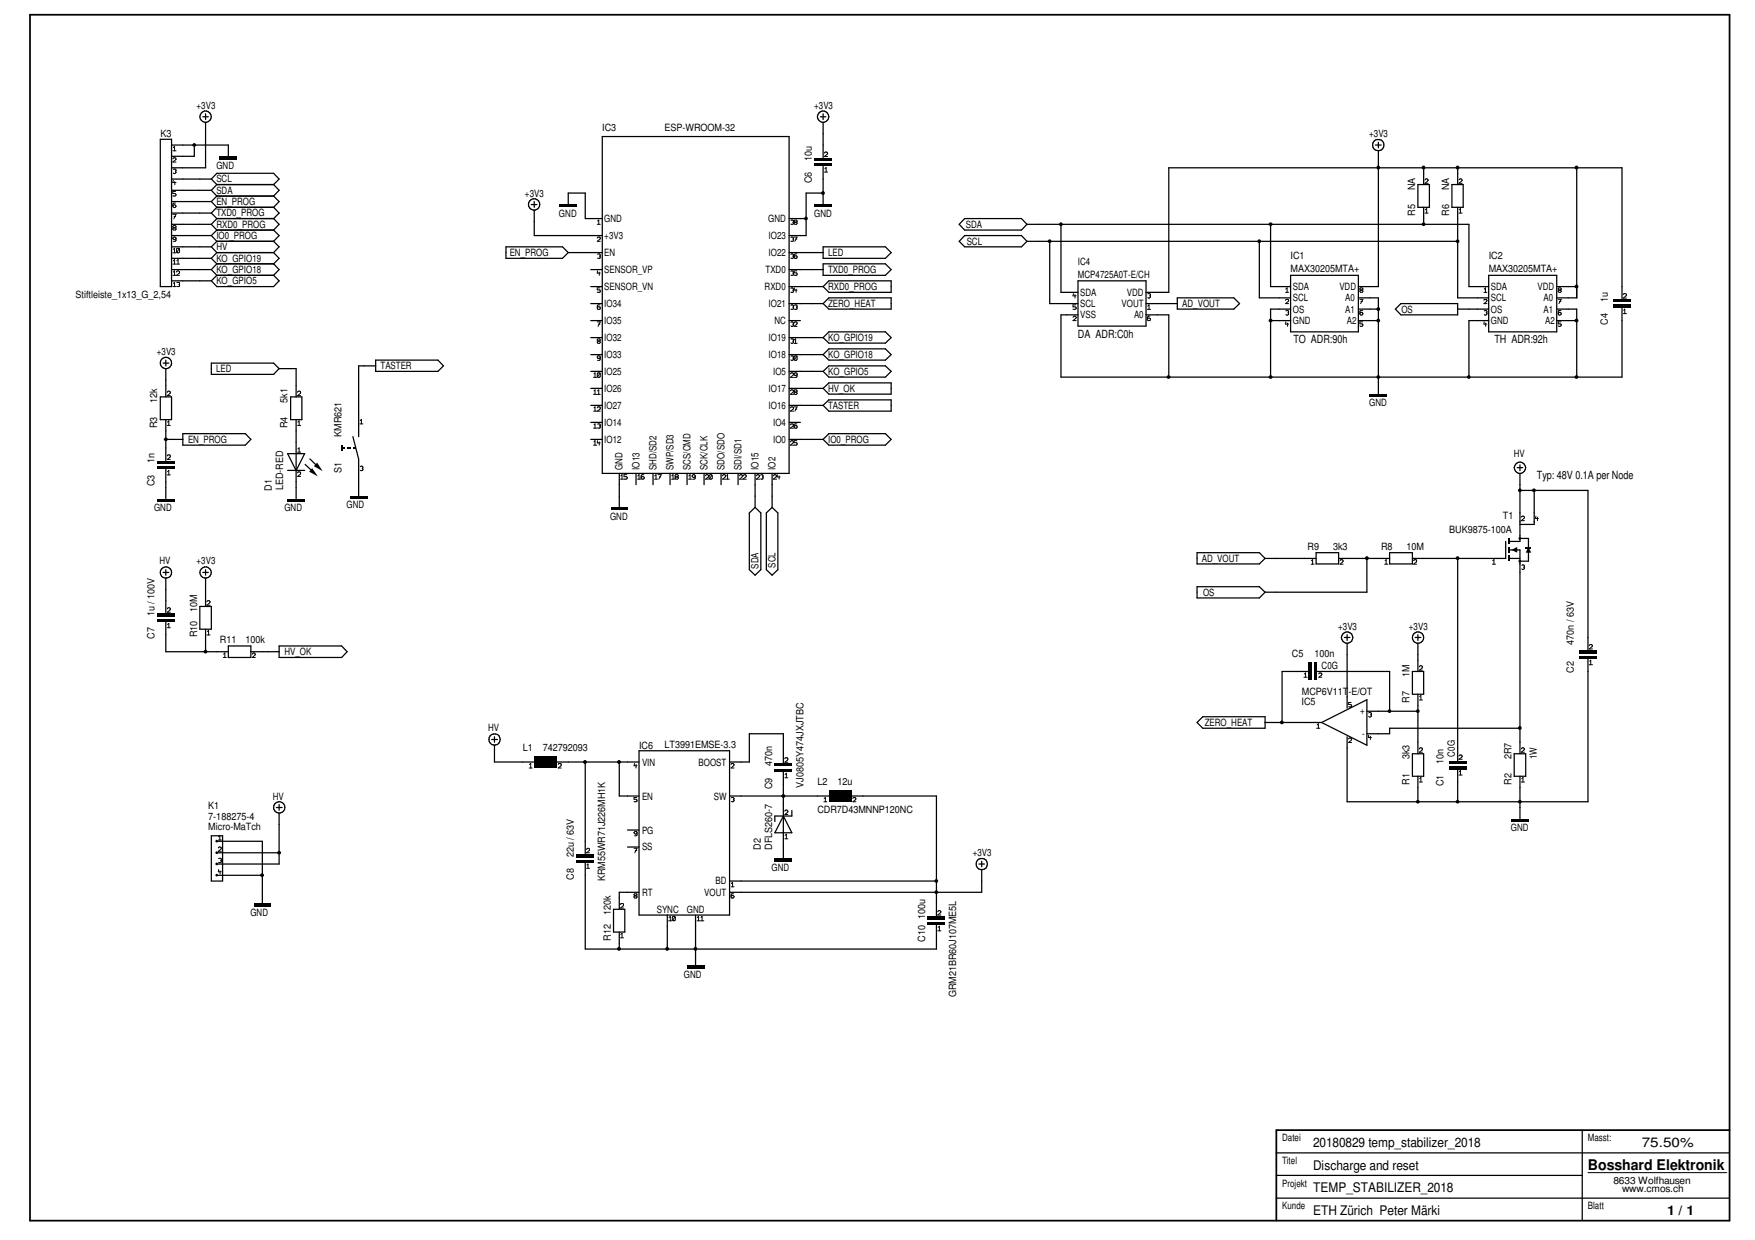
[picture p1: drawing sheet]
<svg xmlns="http://www.w3.org/2000/svg" width="297mm" height="210mm" viewBox="0 0 297 210" stroke-linecap="round" stroke-linejoin="round" font-family="sans-serif">
<g fill="none" stroke="#000" stroke-width=".21">
<path d="M34.3 19.8h1M34.8 19.3v.9M138.8 19.8h1M139.3 19.3v.9M27.1 23.6h1.9v24.9h-1.9zM29 24.6h9.6v1.9M29 39.9h6.8M29 38h6.8M29 30.3h6.8M29 32.2h6.8M29 34.1h6.8M29 36.1h6.8"/>
<path d="M32.9 24.6v1.9h-3.9M34.8 20.7v7.7h-5.8M35.8 36.1l.9 .9M35.8 30.3l.9-1h9.6l.9 1-.9 .9M35.8 30.3l.9 .9M35.8 32.2l.9 1M35.8 34.1l.9 1M35.8 38l.9 .9M35.8 39.9l.9 1M36.7 31.2h9.6M36.7 35.1h9.6M36.7 37h9.6"/>
<path d="M36.7 38.9h9.6M36.7 31.2l-.9 1M36.7 33.2h9.6M36.7 33.2l-.9 .9M36.7 35.1l-.9 1M36.7 37l-.9 1M36.7 38.9l-.9 1M46.3 35.1l.9 1-.9 .9M46.3 31.2l.9 1-.9 1M46.3 33.2l.9 .9-.9 1M46.3 37l.9 1-.9 .9M46.3 38.9l.9 1-.9 1"/>
<path d="M89.9 34.6h1M90.4 34.1v1M90.4 35.6v4.3h11.5M96.2 34.6v-1.9h2.9v4.3h2.8M101.9 23.1h31.7v57h-31.7zM133.6 37h2.8M139.3 20.7v6M139.3 28.2v6.4M139.3 32.7h-2.9v7.2h-2.8M163.3 39.9h9.6l.9 1-.9 .9h-9.6l-1-.9zM163.3 37h9.6l.9 1-.9 .9h-9.6l-1-.9zM173.8 38h74.8v10.5h3.4"/>
<path d="M179.6 38v11.5h2.9M215 38v10.5h3.4M232.8 24.6h1M233.3 24.1v.9M233.3 25.5v23h-3.4M240 31.2h1.9v3.9h-1.9zM241 28.4v2.8M241 35.1v2.9M245.7 31.2h1.9v3.9h-1.9zM246.7 35.1v15.3h5.3M246.7 28.4v2.8M266.9 28.4v22h-3.4"/>
<path d="M29 47.5h6.8M29 43.7h6.8M29 41.8h6.8M29 45.6h6.8M35.8 41.8l.9 1M35.8 43.7l.9 1M35.8 45.6l.9 1M36.7 42.8h9.6M36.7 46.6h9.6M36.7 44.7h9.6M36.7 46.6l-.9 .9M36.7 40.9h9.6"/>
<path d="M36.7 40.9l-.9 .9M36.7 42.8l-.9 .9M36.7 44.7l-.9 .9M46.3 46.6l.9 .9-.9 1h-9.6l-.9-1M46.3 40.9l.9 .9-.9 1M46.3 42.8l.9 .9-.9 1M46.3 44.7l.9 .9-.9 1M85.6 41.8h9.6l1 1-1 .9h-9.6zM96.2 42.8h5.7M100 51.4h1.9M100 45.6h1.9M100 48.5h1.9"/>
<path d="M100 57.1h1.9M100 54.3h1.9M133.6 51.4h5.7M133.6 42.8h5.7M133.6 45.6h5.7M133.6 48.5h5.7M133.6 57.1h5.7M133.6 54.3h1.9M139.3 48.5l1-1h10.5v2h-10.5zM139.3 51.4l1-1h10.5v1.9h-10.5zM139.3 41.8h10.6l.9 1-.9 .9h-10.6zM139.3 44.7h10.6l.9 .9-.9 1h-10.6z"/>
<path d="M139.3 57.1l1-.9h9.6l.9 .9-.9 1h-9.6zM140.3 59.1h9.6l.9 .9-.9 1h-9.6l-1-1zM173.8 40.9h72.9M177.7 40.9v10.5h4.8M182.5 47.5h11.5v7.7h-11.5zM194 51.4h5.3M194 53.3h3.8v10.5M194 49.5h3.8v-21.1h76.7v22.3M199.3 50.4h9.5l1 1-1 .9h-9.5zM213.1 40.9v9.5h5.3M215 54.3h3.4M218.4 52.3h-3.4v11.5"/>
<path d="M218.4 46.6h11.5v9.6h-11.5zM229.9 50.4h3.4v16.3M229.9 52.3h3.4M229.9 54.3h3.4M237.1 51.4h9.6v1.9h-9.6l-.9-1zM246.7 52.3h5.3M252 46.6h11.5v9.6h-11.5zM252 54.3h-3.4v9.5M263.5 52.3h3.4v11.5M263.5 48.5h3.4M263.5 54.3h3.4M274.5 52.1v11.7h-94.9v-10.5h2.9"/>
<path d="M27.1 67.2h1.9v3.8h-1.9zM27.6 61.5h1M28.1 61v.9M28.1 62.4v4.8M28.1 71v7M28.1 79.4v5.1M28.1 74.4h2.8M30.9 73.4h10.6l1 1-1 1h-10.6zM35.8 61.5h10.5l.9 .9-.9 1h-10.5zM47.2 62.4h2.9v4.8M48.7 79.6h2.9M48.7 76.8h2.9l-1.5 2.9z"/>
<path d="M49.2 67.2h1.9v3.8h-1.9zM50.1 71v13.5M51.6 78.6l1.5 1.4M52.4 77.7l1.5 1.4M59.7 73.9l1 3.8v6.3M63.6 61h10.5l1 .9-1 1h-10.5zM63.6 61.9h-2.9v12M100 65.7h1.9M100 62.9h1.9M100 74.4h1.9M100 60h1.9M100 68.6h1.9"/>
<path d="M100 71.5h1.9M133.6 65.7h5.7M133.6 62.9h5.7M133.6 74.4h5.7M133.6 60h5.7M133.6 68.6h5.7M133.6 71.5h1.9M139.3 65.7l1-.9h10.5v1.9h-10.5zM139.3 68.6l1-.9h10.5v1.9h-10.5zM139.3 62.9l1-1h9.6l.9 1-.9 .9h-9.6zM140.3 73.4h9.6l.9 1-.9 1h-9.6l-1-1zM256.8 79.2h.9"/>
<path d="M257.3 78.7v1M27.6 96.9h1M28.1 96.4v1M28.1 97.9v5.9M34.3 96.9h1M34.8 96.4v1M34.8 97.9v4.8M104.8 80.1v5.8M107.7 80.1v1.9M110.5 80.1v1.9M113.4 80.1v1.9M116.3 80.1v1.9"/>
<path d="M119.2 80.1v1.9M122 80.1v1.9M124.9 80.1v1.9M126.8 86.8l1-.9 1 .9v9.6l-1 1-1-1zM127.8 80.1v5.8M129.7 86.8l1-.9 1 .9v9.6l-1 1-1-1zM130.7 80.1v5.8M202.6 93.6h10.5l1 .9-1 1h-10.5zM202.6 99.3h10.5l1 .9-1 1h-10.5zM214.1 94.5h8.7M222.8 93.6h3.8v1.9h-3.8zM226.6 94.5h8.6"/>
<path d="M231.3 94.5v5.7h-17.2M235.2 93.6h3.9v1.9h-3.9zM246.7 94.5v34.3M254.8 91.7v2.8h-15.7M255.4 94.5h1.9M255.4 93.1h1.9v34.5M257.3 80.1v11.6h-1.9M257.3 91.1h1.4v3.9h-1.4M257.3 83h11.5v27.1M259.7 83v5.8h-2.4M28.1 105.3v5h10.5M33.8 102.7h2v3.8h-2z"/>
<path d="M34.8 106.5v3.8M38.6 109.3h3.9v2h-3.9zM42.5 110.3h4.7M47.2 109.3h10.6l1 1-1 1h-10.6zM221.5 113.7h-4.5v8.6M223 113.7h12.2v6.7M227.5 107.9h1M228 107.4v1M228 108.9v11M239.1 113.7h1.9v3.8h-1.9zM239.5 107.9h1M240 107.4v1"/>
<path d="M240 108.9v4.8M240 117.5v10.1M268.8 111.5v24.2h-40.8v-11M46.8 136.7h.9M47.2 136.2v1M47.2 137.6v8.7h-10.5M83.2 125.2h1M83.7 124.7v.9M83.7 126.2v2.8h6.7M94.2 129h14M99.1 129v15.6M104.8 129v5.7h3.4"/>
<path d="M108.2 127.1h15.3v27.8h-15.3zM123.5 129h3.3v-4.8h5.8v5M123.5 134.7h16.8M132.6 130.7v14.6M132.6 138.1l1.4 2.9h-2.9zM134 137.2v.9h-2.9v1M144.1 134.7h14.4v20.4M202.6 122.3l1-1h10.5v2h-10.5zM214.1 122.3h9.6M223.7 122.3l7.6-3.9v7.8zM231.3 120.4h8.7M239.1 127.6h1.9v3.8h-1.9z"/>
<path d="M240 131.4v4.3M246.7 130.2v5.5M256.3 127.6h1.9v3.8h-1.9zM257.3 123.3h-22.1v.9h-3.9M257.3 131.4v7.2M35.8 141.5h1.9v7.6h-1.9zM36.7 142.4h7.7v10.6M36.7 148.2h7.7M36.7 144.4h10.5M99.1 146v14.7h59.4v-4.2M103.8 153.9h1.9v3.9h-1.9zM104.8 157.8v2.9"/>
<path d="M106.2 140.5h2M106.2 143.4h2M108.2 151h-3.4v2.9M112.9 154.9v5.8M117.7 154.9v8.6M123.5 149.1h35M165.7 146.3h.9M166.2 145.8v.9M166.2 147.2v3.8h-42.7M216 195.2h76.7M216 199h51.8M267.8 191.3v15.3"/>
<path d="M216 202.8h76.7"/>
<circle cx="34.8" cy="19.7" r=".96"/>
<circle cx="139.3" cy="19.8" r=".95"/>
<circle cx="90.4" cy="34.6" r=".96"/>
<circle cx="233.3" cy="24.5" r=".96"/>
<circle cx="28.1" cy="61.4" r=".96"/>
<circle cx="257.3" cy="79.2" r=".95"/>
<circle cx="28.1" cy="96.9" r=".95"/>
<circle cx="34.8" cy="96.9" r=".95"/>
<circle cx="228" cy="107.9" r=".95"/>
<circle cx="240" cy="107.9" r=".97"/>
<circle cx="47.3" cy="136.7" r=".96"/>
<circle cx="83.7" cy="125.2" r=".95"/>
<circle cx="166.2" cy="146.3" r=".95"/>
</g>
<g fill="#000">
<path d="M53.7 78.3l.9 1.5-1.5-.9zM52.8 79.2l1 1.4-1.5-.8zM255.8 93.1l1-.5v1zM258.7 92.6l.5 1h-1z"/>
<path d="M37.2 26.5h2.9v.5h-2.9z" fill-rule="evenodd"/>
<path d="M94.7 34.6h2.9v.5h-2.9z" fill-rule="evenodd"/>
<path d="M137.9 26.7h2.9v.5h-2.9z" fill-rule="evenodd"/>
<path d="M137.9 27.7h2.9v.5h-2.9z" fill-rule="evenodd"/>
<path d="M137.9 34.6h2.9v.5h-2.9z" fill-rule="evenodd"/>
<path d="M273.1 50.7h2.9v.4h-2.9z" fill-rule="evenodd"/>
<path d="M273.1 51.6h2.9v.5h-2.9z" fill-rule="evenodd"/>
<path d="M26.6 78h2.9v.4h-2.9z" fill-rule="evenodd"/>
<path d="M26.6 79h2.9v.4h-2.9z" fill-rule="evenodd"/>
<path d="M57.7 75.4h.2v.9h-.2z" fill-rule="evenodd"/>
<path d="M57.8 75.7h.5v.2h-.5z" fill-rule="evenodd"/>
<path d="M58.8 75.7h.5v.2h-.5z" fill-rule="evenodd"/>
<path d="M59.7 75.7h.5v.2h-.5z" fill-rule="evenodd"/>
<path d="M231.9 66.7h2.8v.5h-2.8z" fill-rule="evenodd"/>
<path d="M26.6 84.5h2.9v.4h-2.9z" fill-rule="evenodd"/>
<path d="M48.7 84.5h2.9v.4h-2.9z" fill-rule="evenodd"/>
<path d="M59.3 84h2.8v.5h-2.8z" fill-rule="evenodd"/>
<path d="M103.4 85.9h2.8v.5h-2.8z" fill-rule="evenodd"/>
<path d="M255.2 94h.2v1h-.2z" fill-rule="evenodd"/>
<path d="M255.2 92.6h.2v1h-.2z" fill-rule="evenodd"/>
<path d="M255.2 91.1h.2v1h-.2z" fill-rule="evenodd"/>
<path d="M258.2 92.6h1v.2h-1z" fill-rule="evenodd"/>
<path d="M26.6 103.8h2.9v.6h-2.9z" fill-rule="evenodd"/>
<path d="M26.6 104.8h2.9v.5h-2.9z" fill-rule="evenodd"/>
<path d="M221.5 112.2h.5v2.9h-.5z" fill-rule="evenodd"/>
<path d="M222.5 112.2h.5v2.9h-.5z" fill-rule="evenodd"/>
<path d="M267.3 110.1h2.9v.5h-2.9z" fill-rule="evenodd"/>
<path d="M267.3 111h2.9v.5h-2.9z" fill-rule="evenodd"/>
<path d="M90.4 128.1h3.8v1.9h-3.8z" fill-rule="evenodd"/>
<path d="M131.1 129.2h2.9v.5h-2.9z" fill-rule="evenodd"/>
<path d="M131.1 130.2h2.9v.5h-2.9z" fill-rule="evenodd"/>
<path d="M140.3 133.8h3.8v1.9h-3.8z" fill-rule="evenodd"/>
<path d="M245.3 128.8h2.9v.4h-2.9z" fill-rule="evenodd"/>
<path d="M245.3 129.7h2.9v.5h-2.9z" fill-rule="evenodd"/>
<path d="M255.8 138.6h2.9v.5h-2.9z" fill-rule="evenodd"/>
<path d="M36.5 148h.3v.3h-.3z" fill-rule="evenodd"/>
<path d="M36.5 146.1h.3v.3h-.3z" fill-rule="evenodd"/>
<path d="M36.5 144.2h.3v.3h-.3z" fill-rule="evenodd"/>
<path d="M36.5 142.2h.3v.3h-.3z" fill-rule="evenodd"/>
<path d="M43 153h2.8v.5h-2.8z" fill-rule="evenodd"/>
<path d="M97.6 144.6h2.9v.5h-2.9z" fill-rule="evenodd"/>
<path d="M97.6 145.5h2.9v.5h-2.9z" fill-rule="evenodd"/>
<path d="M131.1 145.3h2.9v.5h-2.9z" fill-rule="evenodd"/>
<path d="M157.1 155.1h2.8v.5h-2.8z" fill-rule="evenodd"/>
<path d="M157.1 156.1h2.8v.4h-2.8z" fill-rule="evenodd"/>
<path d="M116.3 163.5h2.9v.5h-2.9z" fill-rule="evenodd"/>
<circle cx="32.9" cy="24.5" r=".32"/>
<circle cx="136.4" cy="37" r=".32"/>
<circle cx="139.3" cy="32.7" r=".33"/>
<circle cx="179.6" cy="38" r=".32"/>
<circle cx="215.1" cy="38" r=".33"/>
<circle cx="233.3" cy="28.4" r=".33"/>
<circle cx="240.9" cy="28.4" r=".33"/>
<circle cx="240.9" cy="38" r=".32"/>
<circle cx="246.7" cy="28.4" r=".33"/>
<circle cx="266.8" cy="28.4" r=".33"/>
<circle cx="177.6" cy="40.8" r=".32"/>
<circle cx="213.1" cy="40.8" r=".32"/>
<circle cx="215.1" cy="54.3" r=".33"/>
<circle cx="233.3" cy="52.3" r=".33"/>
<circle cx="233.3" cy="54.3" r=".32"/>
<circle cx="246.7" cy="40.8" r=".32"/>
<circle cx="266.8" cy="54.3" r=".33"/>
<circle cx="266.8" cy="48.5" r=".33"/>
<circle cx="28.1" cy="74.4" r=".33"/>
<circle cx="197.8" cy="63.8" r=".33"/>
<circle cx="215.1" cy="63.8" r=".33"/>
<circle cx="233.3" cy="63.8" r=".32"/>
<circle cx="248.6" cy="63.8" r=".32"/>
<circle cx="266.8" cy="63.8" r=".33"/>
<circle cx="231.4" cy="94.5" r=".33"/>
<circle cx="246.7" cy="94.5" r=".33"/>
<circle cx="257.2" cy="95" r=".24"/>
<circle cx="257.2" cy="91.1" r=".24"/>
<circle cx="257.2" cy="83" r=".32"/>
<circle cx="259.6" cy="83" r=".33"/>
<circle cx="34.8" cy="110.3" r=".32"/>
<circle cx="99" cy="129" r=".33"/>
<circle cx="104.8" cy="129" r=".33"/>
<circle cx="132.6" cy="134.7" r=".33"/>
<circle cx="217" cy="122.3" r=".33"/>
<circle cx="235.2" cy="120.4" r=".32"/>
<circle cx="240" cy="120.4" r=".32"/>
<circle cx="240" cy="135.7" r=".32"/>
<circle cx="246.7" cy="135.7" r=".32"/>
<circle cx="257.2" cy="123.2" r=".33"/>
<circle cx="257.2" cy="135.7" r=".32"/>
<circle cx="44.4" cy="148.2" r=".33"/>
<circle cx="47.3" cy="144.3" r=".33"/>
<circle cx="158.5" cy="149.1" r=".32"/>
<circle cx="158.5" cy="151" r=".32"/>
<circle cx="104.8" cy="160.6" r=".33"/>
<circle cx="112.9" cy="160.6" r=".33"/>
<circle cx="117.7" cy="160.6" r=".33"/>
</g>
<g fill="none" stroke="#000" stroke-width=".17">
<path d="M29.2 26.9l.3-.2 .2 .1 .1 .2-.6 .4h.6M29.2 38.3v.1l.6 .3-.1 .2h-.3l-.2-.2 .6-.3v-.1l-.1-.1zM29.2 36.3h.6l-.4 .7M29.2 25.5h.6M29.3 25l.2-.2v.7M29.3 28.7h.4l.1 .1-.1 .2M29.3 30.5l-.1 .4h.6M29.5 36.7h.2M29.6 30.7v.6M29.7 29h.1M29.7 29l.1 .2a.27 .27 0 0 1-.2 .2 .27 .27 0 0 1-.3-.1M29.7 32.4h-.5v.4h.5l.1 .2-.2 .2-.4-.1"/>
<path d="M29.7 34.4h-.4l-.1 .5a.28 .28 0 0 0 .3 .2 .28 .28 0 0 0 .3-.2 .28 .28 0 0 0-.3-.2 .28 .28 0 0 0-.3 .2M101.1 38h.5M101.1 37.4l.2-.1v.7M133.9 37.3h.3l.1 .1-.1 .2M134.2 37.6h.1M134.2 37.6l.1 .1-.1 .2h-.3M134.5 37.3l.4 .1v.1l-.5 .2 .1 .3h.3l.1-.3-.5-.2zM139.5 25.9l.2-.2 .3 .1 .1 .2-.6 .5h.6M139.5 29.1h.6M139.6 28.6l.2-.2v.7M241.2 30.5a.28 .28 0 0 1 .3-.2 .28 .28 0 0 1 .2 .2l-.5 .5h.5M241.2 36.1h.5"/>
<path d="M241.3 35.5l.2-.2v.8M246.9 30.5a.28 .28 0 0 1 .3-.2 .28 .28 0 0 1 .3 .2l-.6 .5h.6M246.9 36.1h.6M247 35.5l.2-.2v.8M29.2 48.5h.6M29.2 46.6h.6M29.2 44.7h.6M29.2 42.8h.6M29.3 42.2l.2-.2v.8M29.3 44.2l.2-.3v.8M29.3 46.1l.2-.3v.8M29.3 48l.2-.2v.7"/>
<path d="M29.8 40.3a.28 .28 0 0 1-.3 .3 .28 .28 0 0 1-.3-.3l.3-.2 .3 .2-.1 .5-.4 .1M29.9 46.1l.2-.3 .2 .1v.3l-.4 .4h.5M29.9 44.7h.5M29.9 47.8h.4v.4M29.9 44.2l.2-.3v.8M30.3 48.2h.1M30.3 48.2v.3h-.4M30.3 42.1v.6l-.1 .1-.3-.1M30.3 42.1h-.4v.6M30.3 42.1l-.4 .6M101.1 40.3l.2-.2 .3 .1v.3l-.5 .4h.5M101.1 54.5h.5l-.4 .7"/>
<path d="M101.1 43.1l.2-.1 .3 .1v.2M101.1 45.8v.4h.5M101.2 57.4l.4 .1v.1l-.5 .3 .1 .2h.3l.1-.2-.5-.3zM101.3 54.9h.3M101.4 46.1v.5M101.5 43.3h.1M101.6 51.6h-.3l-.2 .2v.5h.5v-.3l-.3-.1-.2 .2M101.6 43.3v.4h-.5M101.6 48.7h-.5v.4h.3l.2 .1v.2h-.5M133.9 51.7a.27 .27 0 0 1 .2-.1 .27 .27 0 0 1 .2 .3l-.1 .1M133.9 45.9a.27 .27 0 0 1 .2 0 .27 .27 0 0 1 .2 .2l-.1 .1M133.9 40.2h.3l.1 .1-.1 .2"/>
<path d="M133.9 43.1a.27 .27 0 0 1 .2-.1 .27 .27 0 0 1 .2 .2l-.1 .1M133.9 48.8a.27 .27 0 0 1 .2-.1 .27 .27 0 0 1 .2 .3l-.1 .1M133.9 54.6a.27 .27 0 0 1 .2-.1 .27 .27 0 0 1 .2 .2l-.1 .2M133.9 57.4h.3l.1 .1-.1 .2M134.2 40.5h.1M134.2 43.3h.1M134.2 46.2h.1M134.2 49.1h.1M134.2 52h.1M134.2 54.9h.1M134.2 57.7h.1M134.2 52l.1 .1-.1 .2h-.3"/>
<path d="M134.2 46.2l.1 .2-.1 .2h-.3M134.2 40.5l.1 .1-.1 .2h-.3M134.2 43.3l.1 .2-.1 .2h-.3M134.2 49.1l.1 .1-.1 .2h-.3M134.2 54.9l.1 .1a.27 .27 0 0 1-.2 .2 .27 .27 0 0 1-.2 0M134.2 57.7l.1 .2a.27 .27 0 0 1-.2 .2 .27 .27 0 0 1-.2-.1M134.4 40.1h.5l-.4 .8M134.4 54.7l.2-.2 .3 .1v.3l-.5 .3h.5M134.4 58.1h.5M134.4 51.7l.2-.1 .3 .1v.3M134.4 48.7v.4h.5M134.4 57.5l.3-.1v.7"/>
<path d="M134.6 40.5h.3M134.7 48.9v.6M134.8 52h.1M134.9 52v.3h-.5M134.9 45.8h-.5v.4h.3l.2 .2v.2h-.5M134.9 43h-.3l-.2 .2v.5h.5v-.4h-.5v.2M181.6 53.7a.28 .28 0 0 1 .3-.2 .28 .28 0 0 1 .3 .3l-.6 .5h.6M181.7 49.7l-.1 .4h.6M181.9 49.9v.6M182.1 51.6h-.5v.3l.5 .1 .1 .2-.3 .2-.3-.1M194.2 52.4h.5M194.3 49.7h.3l.1 .2-.1 .2"/>
<path d="M194.3 51.8l.2-.2v.8M194.6 50.1h.1M194.6 53.5h-.2l-.2 .2 .1 .5h.3l.1-.1-.1-.2-.2-.1-.2 .2M194.6 50.1l.1 .1a.27 .27 0 0 1-.2 .3 .27 .27 0 0 1-.2-.1M217.6 49.5h.5M217.6 50.8l.2-.1h.3v.3l-.5 .4h.5M217.6 54.5v.4h.5M217.6 52.6h.5v.4M217.6 48.9l.2-.2v.8M217.9 54.7v.5M218 53h.1M218.1 53v.3h-.2h-.3"/>
<path d="M230.2 50.7h.5l-.4 .7M230.3 48.7h.2l.2 .3-.5 .2v.2l.3 .1 .2-.3-.5-.2zM230.3 51h.3M230.6 54.5h-.4v.3l.4 .1 .1 .1-.2 .2h-.3M230.6 52.6h-.4v.1v.6h.1h.3v-.3l-.1-.1h-.2l-.1 .2M251.2 49.5h.5M251.2 50.8l.1-.1h.3v.3l-.4 .4h.5M251.2 54.5v.4h.5M251.2 52.6h.4v.4M251.2 48.9l.2-.2v.8M251.5 54.7v.5M251.5 53h.1"/>
<path d="M251.6 53v.3h-.1h-.3M263.7 50.7h.5l-.3 .7M263.9 48.7l.3 .2v.1l-.5 .2 .2 .3h.2l.1-.3-.5-.2zM263.9 51h.3M264.2 54.5h-.5v.3l.5 .1v.1l-.2 .2h-.3M264.2 52.6h-.4l-.1 .1 .1 .6h.1h.3v-.3l-.2-.1-.3 .2M274.7 49.9l.3-.2h.2l.1 .3-.6 .5h.6M274.7 53.1h.6M274.8 52.5l.2-.2v.8M28.3 66.4l.2-.2 .3 .1v.3l-.5 .4h.5M28.3 77.2l.2-.2h.3v.4l-.5 .4h.5M28.3 72h.5"/>
<path d="M28.4 71.5l.2-.3v.8M28.4 79.8l.2-.2v.8M50.4 66.4l.1-.2 .3 .1v.3l-.4 .4h.5M50.4 76.5h.5M50.4 72h.5M50.4 71.5l.2-.3v.8M50.4 76l.2-.2v.7M60.9 71.8h.5M61 71.2l.2-.2v.8M61 79l.1-.1 .3 .1v.3M61.3 79.3h.1M61.4 79.3v.3h-.4"/>
<path d="M100.5 63.9h.5M100.5 66.8h.5M100.5 69.6h.5M100.5 72.5h.5M100.5 75.4h.5M100.5 63.3l.2-.2v.8M100.5 66.2l.2-.2v.8M100.5 69l.2-.1v.7M100.5 71.9l.2-.1v.7M100.5 74.8l.2-.2v.8M101.1 66.8h.5M101.1 69l.2-.1h.3v.4l-.5 .3h.5"/>
<path d="M101.1 71.8h.5v.3M101.1 74.6v.4h.5M101.1 66.2l.2-.2v.8M101.4 74.8v.6M101.5 72.1h.1M101.6 63.2v.6l-.2 .1-.3-.1M101.6 63.2h-.5v.6M101.6 72.1v.3h-.5M101.6 63.2l-.5 .6M101.6 60.5l-.2 .2-.3-.1v-.3l.3-.1 .2 .2v.5l-.5 .1M133.8 71.9l.2-.1h.2l.1 .2-.5 .5h.5M133.8 63.3l.2-.2 .2 .1 .1 .2-.5 .5h.5"/>
<path d="M133.8 66.2l.2-.2h.2l.1 .3-.5 .5h.5M133.8 69l.2-.1h.2l.1 .1-.1 .3-.4 .3h.5M133.8 74.8a.28 .28 0 0 1 .3-.2 .28 .28 0 0 1 .2 .2l-.5 .6h.5M133.9 60.3h.3l.1 .1-.1 .2M134.2 60.6h.1M134.2 60.6l.1 .2a.27 .27 0 0 1-.2 .2 .27 .27 0 0 1-.2-.1M134.4 66.1l.1-.1 .4 .1v.2l-.5 .2 .1 .3h.3l.1-.3-.5-.2zM134.4 68.9h.5l-.4 .7M134.6 69.3h.3M134.9 71.8h-.5v.1v.5h.5v-.3h-.5v.1M134.9 60.3v.6l-.2 .1-.3-.1M134.9 74.6h-.5v.3l.5 .1v.1v.2h-.5"/>
<path d="M134.9 60.3h-.5v.6M134.9 60.3l-.5 .6M134.9 63.4l-.2 .1h-.3v-.3l.3-.1 .2 .2v.5l-.5 .1M28.3 80.4h.5M50.4 80.1l.1-.2h.3v.4l-.4 .3h.5M105 81.1h.5M105.1 80.6l.2-.3v.8M106.1 80.3h-.5v.4h.5l.1 .2-.2 .2h-.4M107.9 81.1h.5M107.9 80.6l.3-.3v.8M109 80.3h-.3l-.2 .3 .1 .5h.4v-.2v-.2h-.3l-.2 .2M110.8 81.1h.5"/>
<path d="M110.8 80.6l.2-.3v.8M111.4 80.3h.5l-.4 .8M111.6 80.7h.2M113.7 81.1h.5M113.7 80.6l.2-.3v.8M114.3 80.5l.1-.2h.3l.1 .2v.1l-.5 .3 .1 .2h.3l.1-.2-.5-.3zM116.5 81.1h.5M116.6 80.6l.2-.3v.8M117.7 80.6a.28 .28 0 0 1-.3 .2 .28 .28 0 0 1-.3-.2 .28 .28 0 0 1 .3-.3 .28 .28 0 0 1 .3 .3l-.1 .5h-.4M119.4 80.6l.2-.3 .3 .1v.3l-.5 .4h.5M120.5 80.4l.1 .5-.2 .2h-.3M120.5 80.4a.27 .27 0 0 0-.3 0 .27 .27 0 0 0-.2 .2l.1 .5"/>
<path d="M120.5 80.4l-.4 .7M122.3 80.6l.2-.3 .3 .1v.3l-.5 .4h.5M122.9 81.1h.5M123 80.6l.1-.3v.8M125.2 80.6v-.2a.27 .27 0 0 1 .3 0 .27 .27 0 0 1 .2 .2l-.5 .5h.5M125.8 80.6a.28 .28 0 0 1 .3-.3 .28 .28 0 0 1 .2 .3l-.5 .5h.5M128 80.6a.28 .28 0 0 1 .3-.3 .28 .28 0 0 1 .3 .3l-.6 .5h.6M128.7 80.4l.2-.1 .2 .1v.3M129 80.7h.1M129.1 80.7v.4h-.4M130.9 80.6a.28 .28 0 0 1 .3-.3 .28 .28 0 0 1 .2 .3l-.5 .5h.5M131.6 80.3l-.1 .4h.5"/>
<path d="M131.9 80.6v.5M221.9 95.5h.5M222 94.9l.2-.2v.8M226.8 94.9l.2-.2 .2 .1 .1 .2-.5 .5h.5M234.4 95.5h.5M234.4 94.9l.2-.2v.8M239.3 94.9l.2-.2 .2 .1v.3l-.4 .4h.5M252.6 95.5h.5M252.6 94.9l.3-.2v.8M257.5 87.5l.2-.1h.2l.1 .2-.5 .5h.5M257.6 95.7h.3l.1 .1-.1 .2M257.9 96h.1"/>
<path d="M257.9 96l.1 .2a.27 .27 0 0 1-.2 .2 .27 .27 0 0 1-.2-.1M260 87.4l-.1 .4h.5M260.2 87.5v.6M28.3 103.1l.2-.2 .3 .1v.3l-.5 .3h.5M28.3 106.3h.5M28.4 105.7l.2-.2v.8M35 101.9l.2-.2h.3l.1 .2-.6 .5h.6M35 107.5h.6M35.1 106.9l.2-.2v.8M37.8 111.3h.5M37.8 110.7l.3-.2v.8M42.7 110.7l.1-.1a.27 .27 0 0 1 .2-.1 .27 .27 0 0 1 .2 .3l-.5 .5h.5"/>
<path d="M220.7 114.6h.5M220.8 114.1l.2-.2v.7M223.2 114.1l.2-.2 .2 .1 .1 .2-.5 .4h.5M228.7 118.9h-.4v.4h.4l.1 .2-.2 .2-.3-.1M240.2 112.9l.2-.2 .3 .1v.3l-.5 .4h.5M240.2 118.5h.5M240.3 117.9l.2-.2v.8M269 109.3a.28 .28 0 0 1 .3-.2 .28 .28 0 0 1 .2 .2l-.5 .6h.5M269 112.5h.5M269.1 111.9l.1-.1v.7M89.6 130h.5M89.6 129.4l.2-.2v.8"/>
<path d="M94.5 129.4l.2-.2 .3 .1v.3l-.5 .4h.5M107.4 129.2l-.1 .4h.5M107.7 129.4v.6M107.8 135h-.5v.3h.4l.1 .2-.1 .2h-.4M123.7 129.4l.2-.2 .3 .1v.2l-.5 .5h.5M123.8 135h.4v.2v.2M124.1 135.4h.1M124.2 135.4v.1v.2h-.4M132.8 137.3l.2-.2 .3 .1v.3l-.5 .4h.5M132.8 128.4l.2-.1h.3v.4l-.5 .3h.5M132.8 131.7h.5M132.9 131.1l.2-.2v.8"/>
<path d="M139.4 135.7h.6M139.5 135.2l.2-.2v.7M144.4 135.2l.1-.2h.3l.1 .3-.5 .4h.5M222.8 123.3h.6M222.9 122.7l.2-.2v.8M228.3 125.1l.1-.2 .3 .1 .1 .2-.5 .5h.5M231.6 124.5v.3h.5M231.6 120.7l.2-.1 .3 .1v.3M231.9 124.6v.6M232 121h.1M232.1 121v.3l-.2 .1-.3-.1M240.2 126.8l.2-.2 .3 .1v.3l-.5 .3h.5"/>
<path d="M240.2 132.4h.5M240.3 131.8l.2-.2v.8M246.9 128l.2-.2h.3l.1 .2-.1 .2-.5 .3h.6M246.9 131.2h.6M247 130.6l.2-.2v.8M257.5 126.8a.28 .28 0 0 1 .3-.2 .28 .28 0 0 1 .2 .2l-.5 .5h.5M257.5 132.4h.5M257.6 131.8l.2-.2v.8M37 143.6l.1-.2h.3v.3l-.4 .4h.5M37 142.2h.5M37 147.2v.4h.5M37 145.3h.4v.4"/>
<path d="M37 141.6l.2-.2v.8M37.3 147.4v.6M37.3 145.7h.1M37.4 145.7v.3h-.1h-.3M99.3 143.8a.27 .27 0 0 1 .2-.2 .27 .27 0 0 1 .2 .1v.3l-.4 .4h.5M99.3 147h.5M99.4 146.4l.1-.1v.7M105 153.1l.1-.1h.4v.3l-.5 .4h.5M105 158.7h.5M105.1 158.2l.2-.2v.7M107.3 143.6h.5l-.4 .8M107.3 151.4v.1l.5 .3-.1 .2h-.3l-.1-.2 .5-.3v-.1l-.1-.1z"/>
<path d="M107.5 144h.3M107.8 141v.1a.27 .27 0 0 1-.3 .1 .27 .27 0 0 1-.2-.3l.2-.1h.3v.1v.5l-.4 .1M113.2 155.9h.5M113.2 155.3l.2-.2v.8M114.3 155.2v.6l-.2 .1-.3-.1M114.3 155.2l-.2-.1-.3 .1v.6M114.3 155.2l-.5 .6M118 155.9h.5M118 155.3l.2-.2v.8M118.6 155.9h.5M118.7 155.3l.1-.2v.8M123.7 150.1h.5"/>
<path d="M123.8 149.6l.2-.2v.7M124.2 151.3h-.4l-.1 .2 .1 .5h.4v-.2v-.2h-.3l-.2 .2M132.8 142h.5M132.9 141.4l.2-.2v.8M158.7 154.3a.28 .28 0 0 1 .3-.2 .28 .28 0 0 1 .3 .3l-.6 .5h.6M158.7 157.6h.6M158.8 157l.2-.2v.8M268.8 198.5h23.5"/>
</g>
<path d="M5.1 2.5h287.6v204.1h-287.6zM292.7 191.3h-76.7v15.3" fill="none" stroke="#000" stroke-width=".3"/>
<text font-size="2.5" x="268.8" y="198">Bosshard Elektronik</text>
<g font-size="2.2">
<text x="222.2" y="198">Discharge and reset</text>
<text x="222.2" y="194.2">20180829 temp_stabilizer_2018</text>
<text x="277.9" y="194.2">75.50%</text>
<text x="222.2" y="201.8">TEMP_STABILIZER_2018</text>
<text x="222.2" y="205.7">ETH Zürich Peter Märki</text>
<text x="282.2" y="205.7">1 / 1</text>
</g>
<g font-size="1.9">
<text x="182.5" y="57.1">DA ADR:C0h</text>
<text x="218.9" y="58.1">TO ADR:90h</text>
<text x="252.9" y="58.1">TH ADR:92h</text>
<text x="260.1" y="81.1">Typ: 48V 0.1A per Node</text>
</g>
<g font-size="1.7">
<text x="27.2" y="23.1">K3</text>
<text x="33.3" y="18.4">+3V3</text>
<text x="101.9" y="22.1">IC3</text>
<text x="112.5" y="22.1">ESP-WROOM-32</text>
<text x="137.8" y="18.4">+3V3</text>
<text x="231.7" y="23.2">+3V3</text>
<text x="36.6" y="28.5">GND</text>
<text x="137.4" y="27.2" transform="rotate(-90 137.4 27.2)">10u</text>
<text x="36.6" y="30.9">SCL</text>
<text x="36.6" y="32.8">SDA</text>
<text x="36.6" y="34.7">EN_PROG</text>
<text x="88.9" y="33.3">+3V3</text>
<text x="137.4" y="31" transform="rotate(-90 137.4 31)">C6</text>
<text x="239.5" y="32.2" transform="rotate(-90 239.5 32.2)">NA</text>
<text x="245.3" y="32.2" transform="rotate(-90 245.3 32.2)">NA</text>
<text x="36.6" y="36.6">TXD0_PROG</text>
<text x="36.6" y="38.5">RXD0_PROG</text>
<text x="36.6" y="40.5">IO0_PROG</text>
<text x="94.6" y="36.7">GND</text>
<text x="102.3" y="40.5">+3V3</text>
<text x="102.3" y="37.6">GND</text>
<text x="130" y="37.6">GND</text>
<text x="130.1" y="40.5">IO23</text>
<text x="137.8" y="36.7">GND</text>
<text x="163.5" y="38.5">SDA</text>
<text x="163.6" y="41.4">SCL</text>
<text x="239.5" y="36.5" transform="rotate(-90 239.5 36.5)">R5</text>
<text x="245.3" y="36.5" transform="rotate(-90 245.3 36.5)">R6</text>
<text x="36.6" y="42.4">HV</text>
<text x="36.6" y="44.3">KO_GPIO19</text>
<text x="36.6" y="46.2">KO_GPIO18</text>
<text x="86.3" y="43.3">EN_PROG</text>
<text x="102.3" y="46.2">SENSOR_VP</text>
<text x="102.3" y="43.3">EN</text>
<text x="129.6" y="46.2">TXD0</text>
<text x="130.1" y="43.3">IO22</text>
<text x="140.2" y="46.2">TXD0_PROG</text>
<text x="140.2" y="43.3">LED</text>
<text x="182.5" y="47">MCP4725A0T-E/CH</text>
<text x="182.5" y="44.8">IC4</text>
<text x="218.4" y="46.1">MAX30205MTA+</text>
<text x="218.4" y="43.8">IC1</text>
<text x="252" y="46.1">MAX30205MTA+</text>
<text x="252" y="43.8">IC2</text>
<text x="12.8" y="50.4">Stiftleiste_1x13_G_2,54</text>
<text x="36.6" y="48.1">KO_GPIO5</text>
<text x="102.3" y="51.9">IO34</text>
<text x="102.3" y="49.1">SENSOR_VN</text>
<text x="129.4" y="49.1">RXD0</text>
<text x="130.1" y="51.9">IO21</text>
<text x="140.2" y="51.9">ZERO_HEAT</text>
<text x="140.2" y="49.1">RXD0_PROG</text>
<text x="182.8" y="51.9">SCL</text>
<text x="182.8" y="50">SDA</text>
<text x="182.8" y="53.8">VSS</text>
<text x="189.8" y="51.9">VOUT</text>
<text x="190.7" y="50">VDD</text>
<text x="191.9" y="53.8">A0</text>
<text x="200.1" y="51.9">AD_VOUT</text>
<text x="218.8" y="52.9">OS</text>
<text x="218.8" y="51">SCL</text>
<text x="218.8" y="49.1">SDA</text>
<text x="226.7" y="49.1">VDD</text>
<text x="227.7" y="51">A0</text>
<text x="227.7" y="52.9">A1</text>
<text x="237.2" y="52.9">OS</text>
<text x="252.3" y="52.9">OS</text>
<text x="252.3" y="51">SCL</text>
<text x="252.3" y="49.1">SDA</text>
<text x="260.2" y="49.1">VDD</text>
<text x="261.2" y="51">A0</text>
<text x="261.2" y="52.9">A1</text>
<text x="272.1" y="51.1" transform="rotate(-90 272.1 51.1)">1u</text>
<text x="102.3" y="57.7">IO32</text>
<text x="102.3" y="54.8">IO35</text>
<text x="130.1" y="57.7">IO19</text>
<text x="131.1" y="54.8">NC</text>
<text x="140.2" y="57.7">KO_GPIO19</text>
<text x="218.8" y="54.8">GND</text>
<text x="228" y="54.8">A2</text>
<text x="252.3" y="54.8">GND</text>
<text x="261.5" y="54.8">A2</text>
<text x="272.1" y="55" transform="rotate(-90 272.1 55)">C4</text>
<text x="26.5" y="60.1">+3V3</text>
<text x="36.6" y="63">LED</text>
<text x="64.4" y="62.5">TASTER</text>
<text x="102.3" y="63.5">IO25</text>
<text x="102.3" y="60.6">IO33</text>
<text x="130.1" y="60.6">IO18</text>
<text x="130.8" y="63.5">IO5</text>
<text x="140.2" y="63.5">KO_GPIO5</text>
<text x="140.2" y="60.6">KO_GPIO18</text>
<text x="26.6" y="68.2" transform="rotate(-90 26.6 68.2)">12k</text>
<text x="48.7" y="68.2" transform="rotate(-90 48.7 68.2)">5k1</text>
<text x="102.3" y="69.2">IO27</text>
<text x="102.3" y="66.3">IO26</text>
<text x="130.1" y="66.3">IO17</text>
<text x="130.1" y="69.2">IO16</text>
<text x="140.2" y="66.3">HV_OK</text>
<text x="140.2" y="69.2">TASTER</text>
<text x="231.7" y="68.8">GND</text>
<text x="26.6" y="72.5" transform="rotate(-90 26.6 72.5)">R3</text>
<text x="31.8" y="75">EN_PROG</text>
<text x="48.7" y="72.5" transform="rotate(-90 48.7 72.5)">R4</text>
<text x="57.8" y="73.9" transform="rotate(-90 57.8 73.9)">KMR621</text>
<text x="102.3" y="75">IO12</text>
<text x="102.3" y="72.1">IO14</text>
<text x="130.8" y="72.1">IO4</text>
<text x="130.8" y="75">IO0</text>
<text x="140.2" y="75">IO0_PROG</text>
<text x="256.2" y="77.3">HV</text>
<text x="26.2" y="82.3" transform="rotate(-90 26.2 82.3)">C3</text>
<text x="26.2" y="78.4" transform="rotate(-90 26.2 78.4)">1n</text>
<text x="46" y="83.1" transform="rotate(-90 46 83.1)">D1</text>
<text x="47.9" y="83" transform="rotate(-90 47.9 83)">LED-RED</text>
<text x="57.8" y="80.1" transform="rotate(-90 57.8 80.1)">S1</text>
<text x="105.4" y="79.5" transform="rotate(-90 105.4 79.5)">GND</text>
<text x="108.2" y="79.5" transform="rotate(-90 108.2 79.5)">IO13</text>
<text x="111.1" y="79.5" transform="rotate(-90 111.1 79.5)">SHD/SD2</text>
<text x="114" y="79.5" transform="rotate(-90 114 79.5)">SWP/SD3</text>
<text x="116.9" y="79.5" transform="rotate(-90 116.9 79.5)">SCS/CMD</text>
<text x="119.8" y="79.5" transform="rotate(-90 119.8 79.5)">SCK/CLK</text>
<text x="122.6" y="79.5" transform="rotate(-90 122.6 79.5)">SDO/SDO</text>
<text x="125.5" y="79.5" transform="rotate(-90 125.5 79.5)">SDI/SD1</text>
<text x="128.4" y="79.5" transform="rotate(-90 128.4 79.5)">IO15</text>
<text x="131.2" y="79.5" transform="rotate(-90 131.2 79.5)">IO2</text>
<text x="26.1" y="86.5">GND</text>
<text x="48.1" y="86.5">GND</text>
<text x="58.7" y="86.1">GND</text>
<text x="103.2" y="88">GND</text>
<text x="254.4" y="87.8">T1</text>
<text x="27" y="95.5">HV</text>
<text x="33.3" y="95.5">+3V3</text>
<text x="203.4" y="95.1">AD_VOUT</text>
<text x="221.3" y="93.1">R9</text>
<text x="225.6" y="93.1">3k3</text>
<text x="233.8" y="93.1">R8</text>
<text x="238.1" y="93.1">10M</text>
<text x="245.3" y="90.2">BUK9875-100A</text>
<text x="128.4" y="96.3" transform="rotate(-90 128.4 96.3)">SDA</text>
<text x="131.2" y="96.1" transform="rotate(-90 131.2 96.1)">SCL</text>
<text x="203.6" y="100.8">OS</text>
<text x="26.2" y="104.4" transform="rotate(-90 26.2 104.4)">1u / 100V</text>
<text x="33.4" y="107.9" transform="rotate(-90 33.4 107.9)">R10</text>
<text x="33.4" y="103.6" transform="rotate(-90 33.4 103.6)">10M</text>
<text x="226.5" y="106.6">+3V3</text>
<text x="238.5" y="106.6">+3V3</text>
<text x="26.2" y="108.2" transform="rotate(-90 26.2 108.2)">C7</text>
<text x="37.2" y="108.9">R11</text>
<text x="41.5" y="108.9">100k</text>
<text x="48.1" y="110.9">HV_OK</text>
<text x="218.6" y="111.3">C5</text>
<text x="222.5" y="111.3">100n</text>
<text x="223.7" y="113.2">C0G</text>
<text x="266.4" y="113.9" transform="rotate(-90 266.4 113.9)">C2</text>
<text x="266.4" y="109.1" transform="rotate(-90 266.4 109.1)">470n / 63V</text>
<text x="220.3" y="119.4">IC5</text>
<text x="220.3" y="117.7">MCP6V11T-E/OT</text>
<text x="238.5" y="119" transform="rotate(-90 238.5 119)">R7</text>
<text x="238.5" y="114.6" transform="rotate(-90 238.5 114.6)">1M</text>
<text x="82.6" y="123.8">HV</text>
<text x="203.9" y="122.9">ZERO_HEAT</text>
<text x="230.2" y="120.9">+</text>
<text x="230.5" y="124.8">-</text>
<text x="88.5" y="127.1">L1</text>
<text x="91.9" y="127.1">742792093</text>
<text x="108.2" y="126.7">IC6</text>
<text x="108.7" y="129.6">VIN</text>
<text x="112.5" y="126.6">LT3991EMSE-3.3</text>
<text x="118.2" y="129.6">BOOST</text>
<text x="130.7" y="129.7" transform="rotate(-90 130.7 129.7)">470n</text>
<text x="238.5" y="128.5" transform="rotate(-90 238.5 128.5)">3k3</text>
<text x="244.3" y="129.2" transform="rotate(-90 244.3 129.2)">10n</text>
<text x="246.2" y="128.1" transform="rotate(-90 246.2 128.1)">C0G</text>
<text x="255.8" y="128.5" transform="rotate(-90 255.8 128.5)">2R7</text>
<text x="260.1" y="128.5" transform="rotate(-90 260.1 128.5)">1W</text>
<text x="35.3" y="136.9">K1</text>
<text x="46.2" y="135.3">HV</text>
<text x="108.7" y="135.3">EN</text>
<text x="120.8" y="135.3">SW</text>
<text x="130.7" y="133.6" transform="rotate(-90 130.7 133.6)">C9</text>
<text x="136" y="133.3" transform="rotate(-90 136 133.3)">VJ0805Y474JXJTBC</text>
<text x="138.3" y="137.6">CDR7D43MNNP120NC</text>
<text x="138.3" y="132.8">L2</text>
<text x="141.7" y="132.8">12u</text>
<text x="238.5" y="132.8" transform="rotate(-90 238.5 132.8)">R1</text>
<text x="244.3" y="133.1" transform="rotate(-90 244.3 133.1)">C1</text>
<text x="255.8" y="132.8" transform="rotate(-90 255.8 132.8)">R2</text>
<text x="35.3" y="140.5">Micro-MaTch</text>
<text x="35.3" y="138.8">7-188275-4</text>
<text x="108.7" y="141.1">PG</text>
<text x="108.7" y="143.9">SS</text>
<text x="128.8" y="143.8" transform="rotate(-90 128.8 143.8)">D2</text>
<text x="130.7" y="143.8" transform="rotate(-90 130.7 143.8)">DFLS260-7</text>
<text x="255.7" y="140.7">GND</text>
<text x="97.1" y="148.9" transform="rotate(-90 97.1 148.9)">C8</text>
<text x="97.1" y="145.1" transform="rotate(-90 97.1 145.1)">22u / 63V</text>
<text x="102.4" y="149.1" transform="rotate(-90 102.4 149.1)">KRM55WR71J226MH1K</text>
<text x="121.1" y="149.7">BD</text>
<text x="130.6" y="147.4">GND</text>
<text x="164.6" y="144.9">+3V3</text>
<text x="42.4" y="155">GND</text>
<text x="103.4" y="154.9" transform="rotate(-90 103.4 154.9)">120k</text>
<text x="108.7" y="151.6">RT</text>
<text x="111.2" y="154.5">SYNC</text>
<text x="116.2" y="154.5">GND</text>
<text x="119.2" y="151.6">VOUT</text>
<text x="156.6" y="155.6" transform="rotate(-90 156.6 155.6)">100u</text>
<text x="103.4" y="159.2" transform="rotate(-90 103.4 159.2)">R12</text>
<text x="156.6" y="159.4" transform="rotate(-90 156.6 159.4)">C10</text>
<text x="115.7" y="165.6">GND</text>
<text x="161.8" y="168.8" transform="rotate(-90 161.8 168.8)">GRM21BR60J107ME5L</text>
<text x="217" y="197.1">Titel</text>
<text x="217" y="193.2">Datei</text>
<text x="268.8" y="193.2">Masst:</text>
<text x="217" y="200.9">Projekt</text>
<text x="273.1" y="200.4">8633 Wolfhausen</text>
<text x="274.5" y="201.8">www.cmos.ch</text>
<text x="217" y="204.7">Kunde</text>
<text x="268.8" y="204.7">Blatt</text>
</g>
</svg>
